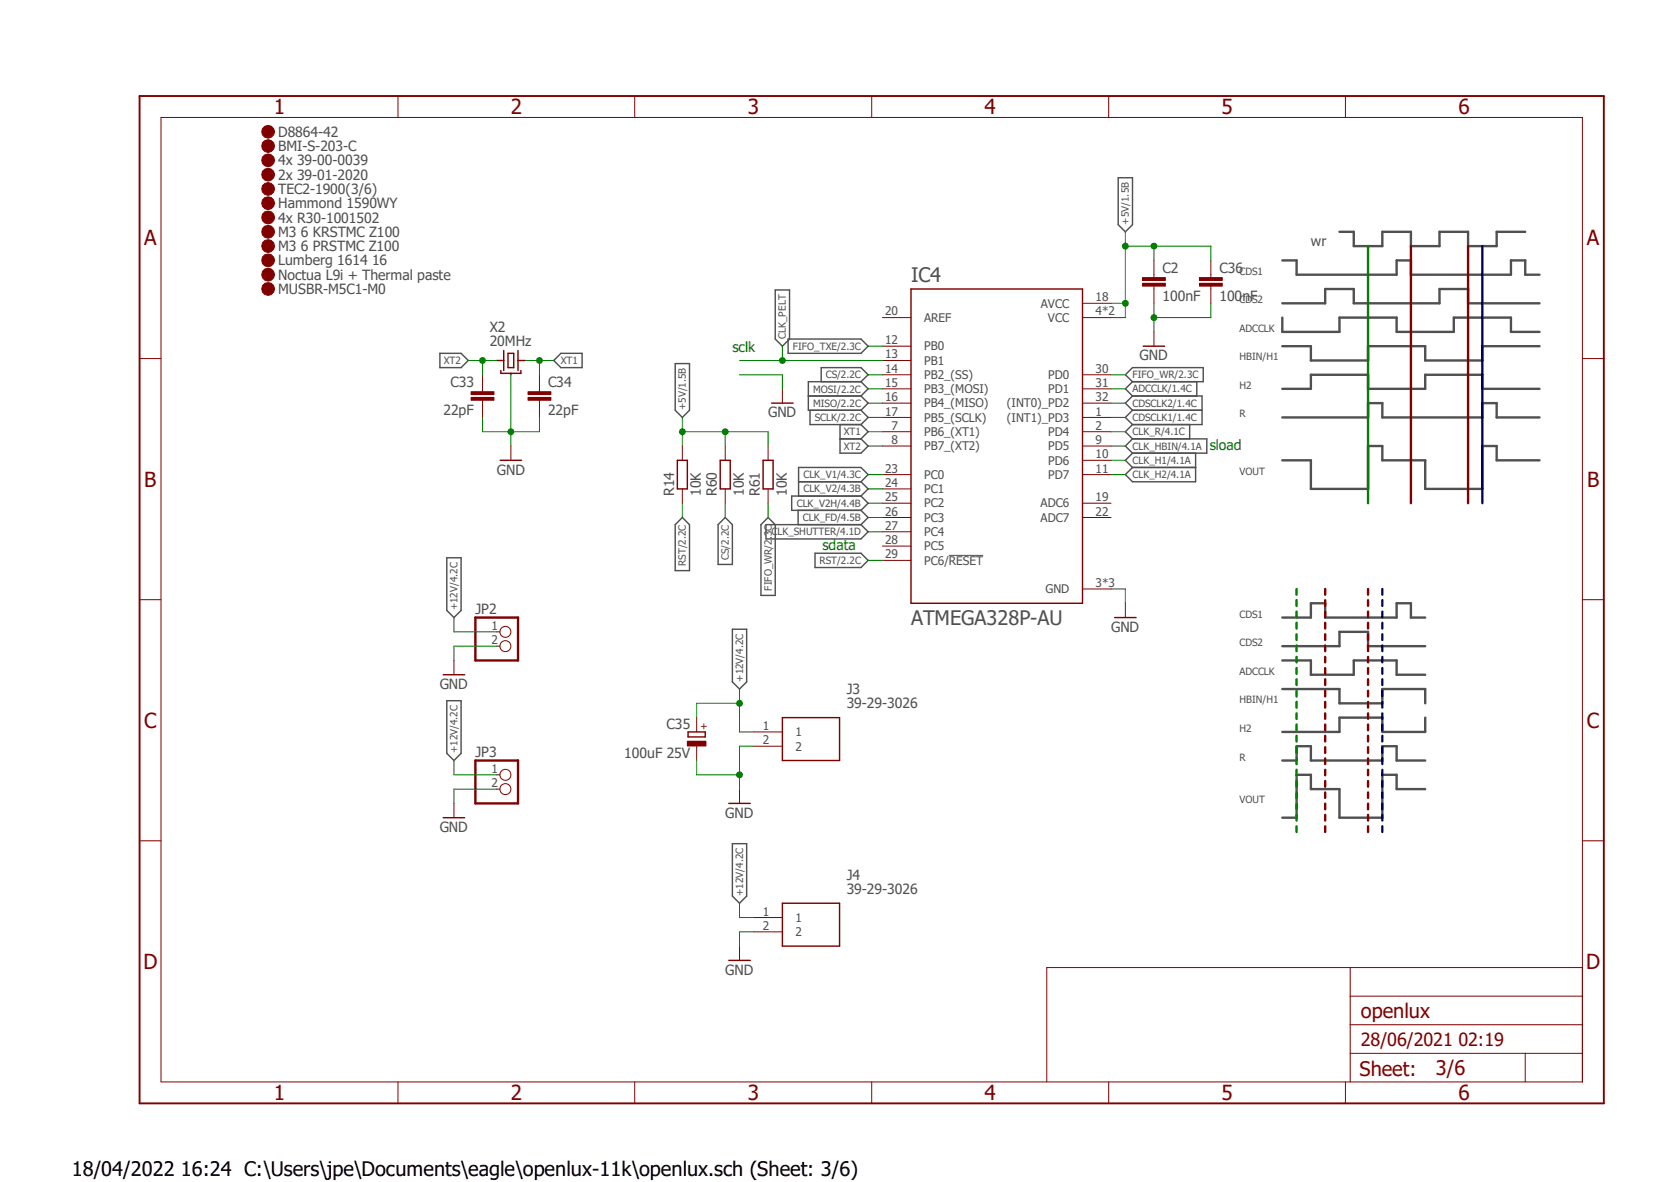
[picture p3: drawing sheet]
<svg xmlns="http://www.w3.org/2000/svg" width="297mm" height="210mm" viewBox="0 0 297 210" stroke-linecap="round" stroke-linejoin="round" font-family="sans-serif">
<path d="M24.3 16.7l261.2 179.9M285.5 16.7l-261.2 179.9" fill="none" stroke="#fff" stroke-width=".18"/>
<g fill="none" stroke="#505050" stroke-width=".42">
<path d="M227.9 46.3h2.6v2.5h17.7v-2.5h2.6v2.5h17.8v-2.5h2.5v2.5h2.5M227.9 56.4v2.6h10.2v-2.6h10.1v2.6h10.2v-2.6h10.2v2.6h5M227.9 53.9h7.6v-2.5h5.1v2.5h15.3v-2.5h5v2.5h12.7M238.1 41.2h2.5v2.5h5.1v-2.5h5.1v2.5h5.1v-2.5h5v2.5h5.1v-2.5h5.1M227.9 61.5h5.1v2.6h10.2v-2.6h10.1v2.6h10.2v-2.6h10.1M227.9 69.1h5.1v-2.5h10.2v2.5h10.1v-2.5h10.2v2.5h10.1M227.9 74.2h15.3v-2.6h2.5v2.6h17.8v-2.6h2.5v2.6h7.6M227.9 81.8h5.1v5.1h10.2v-7.7h2.5v2.6h7.6v5.1h10.2v-7.7h2.5v2.6h7.6M227.9 109.7h5.1v-2.5h2.5v2.5h12.7v-2.5h2.6v2.5h2.5M227.9 117.3h5.1v2.6h7.6v-2.6h7.6v2.6h5.1M227.9 114.8h10.2v-2.5h5.1v2.5h10.1M227.9 135.1h2.6v-2.5h2.5v2.5h12.7v-2.5h2.5v2.5h5.1"/>
<path d="M227.9 122.4h10.2v2.6h7.6v-2.6h7.6v2.6M253.3 127.5v2.5h-7.6v-2.5h-7.6v2.5h-10.2M253.3 140.2h-5.1v-2.5h-2.5v7.6h-7.6v-5.1h-5.1v-2.5h-2.5v7.6h-2.6"/>
</g>
<path d="M168.7 98.7h6.1" fill="none" stroke="#505050" stroke-width=".18"/>
<g fill="none" stroke="#505050" stroke-width=".25">
<path d="M198.8 31.6h2.5v8.3l-1.3 1.3-1.2-1.3zM137.8 51.5h2.5v8.7l-1.2 1.3-1.3-1.3zM78.2 62.8h3.8l1.2 1.3-1.2 1.2h-3.8zM99.7 62.8h3.8v2.5h-3.8l-1.3-1.2zM120 64.6h2.6v8.3l-1.3 1.3-1.3-1.3zM140.1 60.2h12.9l1.3 1.3-1.3 1.3h-12.9zM143.7 70.4h9.3M144 72.9v2.5h9M146 67.8v-2.5h7l1.3 1.3-1.3 1.2M149.3 75.4v5.1h3.7l1.3-1.3-1.3-1.2M149.3 78h3.7M153 67.8h-9.3v5.1h9.3"/>
<path d="M153 72.9l1.3 1.3-1.3 1.2M153 75.4l1.3 1.3-1.3 1.3M153 67.8l1.3 1.3-1.3 1.3M153 70.4l1.3 1.2-1.3 1.3M200 66.6l1.3-1.3h12.6v2.5h-12.6zM201.3 72.9l-1.3 1.3 1.3 1.2M201.3 72.9h12.4M201.3 70.4h12.4v5h-12.4M201.3 70.4l-1.3 1.2 1.3 1.3M201.3 67.8l-1.3 1.3 1.3 1.3M201.3 78h13.2v2.5h-13.2M201.3 78l-1.3 1.2 1.3 1.3"/>
<path d="M201.3 75.4l-1.3 1.3 1.3 1.3M211.5 75.4v2.6M212.7 67.8v2.6M79.4 99.1h2.6v9.4l-1.3 1.2-1.3-1.2zM121.3 91.9l1.3 1.3v8.2h-2.6v-8.2zM127.6 93.2l1.3-1.3 1.3 1.3v7.1h-2.6zM136.1 93.2h16.9l1.3 1.3-1.3 1.3h-16.9zM136.5 91.9l1.3 1.3v12.6h-2.5v-12.6zM141.9 90.7v2.5M141.9 85.6h11.1M144.9 98.3h8.1l1.3 1.3-1.3 1.2h-8.1zM153 85.6l1.3-1.3-1.3-1.2h-11.1v5"/>
<path d="M153 85.6l1.3 1.3-1.3 1.2M153 88.1h-12.3v2.6h12.3M153 88.1l1.3 1.3-1.3 1.3M153 90.7l1.3 1.2-1.3 1.3M201.3 80.5l-1.3 1.3 1.3 1.3M201.3 83.1h11.2M212.5 80.5v5.1h-11.2l-1.3-1.3 1.3-1.2M130.2 111.8h2.5v9.4l-1.3 1.2-1.2-1.2zM79.4 124.5h2.6v9.4l-1.3 1.2-1.3-1.2zM130.2 149.9h2.5v9.3l-1.3 1.3-1.2-1.3z"/>
</g>
<g fill="none" stroke="#800000" stroke-width=".42">
<path d="M250.8 43.7v45.7M260.9 43.7v45.7M235.5 104.6v1.1M235.5 106.6v1.1M235.5 108.7v1M235.5 110.7v1M235.5 112.7v1M235.5 114.7v1M235.5 116.7v1M235.5 118.7v1M243.2 104.6v1.1M243.2 106.6v1.1"/>
<path d="M243.2 108.7v1M243.2 110.7v1M243.2 112.7v1M243.2 114.7v1M243.2 116.7v1M243.2 118.7v1M235.5 120.7v1M235.5 122.7v1M235.5 124.7v1M235.5 126.7v1M235.5 128.7v1.1M235.5 130.7v1"/>
<path d="M235.5 132.8v1M235.5 134.7v1.1M235.5 136.8v1M235.5 138.8v1M243.2 120.7v1M243.2 122.7v1M243.2 124.7v1M243.2 126.7v1M243.2 128.7v1.1M243.2 130.7v1M243.2 132.8v1M243.2 134.7v1.1"/>
<path d="M243.2 136.8v1M243.2 138.8v1M235.5 140.8v1M235.5 142.8v1M235.5 144.8v1M235.5 146.8v1M243.2 140.8v1M243.2 142.8v1M243.2 144.8v1M243.2 146.8v1"/>
</g>
<g fill="none" stroke="#800000" stroke-width=".18">
<path d="M70.7 17.1v3.8M112.8 17.1v3.8M154.9 17.1v3.8M197.1 17.1v3.8M239.1 17.1v3.8M28.6 20.9h252.7v171.3h-252.7zM156.8 56.4h5.1M192.4 56.4h5.1M192.4 53.9h5.1M24.8 63.7h3.8M95.9 69.1v.5M95.9 71.1v.5"/>
<path d="M156.8 61.5h5.1M156.8 64.1h5.1M156.8 66.6h5.1M156.8 69.1h5.1M156.8 71.6h5.1M156.8 74.2h5.1M156.8 76.7h5.1M156.8 79.2h5.1M192.4 66.6h5.1M192.4 69.1h5.1M192.4 71.6h5.1M192.4 74.2h5.1"/>
<path d="M192.4 76.7h5.1M192.4 79.2h5.1M281.3 63.7h3.8M156.8 84.3h5.1M156.8 86.9h5.1M156.8 89.4h5.1M156.8 91.9h5.1M156.8 94.5h5.1M156.8 97h5.1M156.8 99.6h5.1M192.4 84.3h5.1M192.4 89.4h5.1"/>
<path d="M192.4 91.9h5.1M192.4 81.8h5.1M24.8 106.6h3.8M192.4 104.6h5.1M281.3 106.6h3.8M24.8 149.4h3.8M281.3 149.4h3.8M240 171.9v20.3M240 177h41.3M281.3 171.9h-95.2v20.3M70.7 192.2v3.8M112.8 192.2v3.8"/>
<path d="M154.9 192.2v3.8M197.1 192.2v3.8M239.1 192.2v3.8M240 187.2h41.3M240 182.1h41.3M271.1 187.2v5"/>
</g>
<path d="M24.8 17.1h260.3v178.9h-260.3z" fill="none" stroke="#800000" stroke-width=".34"/>
<path d="M161.9 51.4h30.5v55.8h-30.5z" fill="none" stroke="#800000" stroke-width=".25"/>
<path d="M93.9 70.6h4v.5h-4z" fill-rule="evenodd" fill="#800000"/>
<path d="M93.9 70.6h4v.5h-4z" fill="none" stroke="#800000" stroke-width=".18"/>
<path d="M93.9 69.6h4v.5h-4z" fill-rule="evenodd" fill="#800000"/>
<path d="M85.8 69.1v.5M85.8 71.1v.5M93.9 69.6h4v.5h-4zM95.9 66.6v2.5M95.9 71.6v2.6" fill="none" stroke="#800000" stroke-width=".18"/>
<path d="M83.7 70.6h4.1v.5h-4.1z" fill-rule="evenodd" fill="#800000"/>
<path d="M83.7 70.6h4.1v.5h-4.1z" fill="none" stroke="#800000" stroke-width=".18"/>
<path d="M83.7 69.6h4.1v.5h-4.1z" fill-rule="evenodd" fill="#800000"/>
<path d="M83.7 69.6h4.1v.5h-4.1zM85.8 66.6v2.5M85.8 71.6v2.6M90.8 79.2v2.6" fill="none" stroke="#800000" stroke-width=".18"/>
<path d="M88.9 81.8h3.8M122.3 130h3v.9h-3z" fill="none" stroke="#800000" stroke-width=".25"/>
<path d="M122.2 131.7h3.3v.8h-3.3z" fill-rule="evenodd" fill="#800000"/>
<g fill="none" stroke="#800000" stroke-width=".18">
<path d="M205.1 48.8v.5M205.1 50.8v.6M139.1 69.1v2.5M80.7 117.3v2.6M88.3 112.3h.6M88.3 114.8h.6M88.3 137.7h.6M122.2 131.7h3.3v.8h-3.3zM123.8 127.5v2.5M123.8 132.6v2.5M80.7 142.7v2.6M88.3 140.2h.6"/>
<path d="M131.4 140.2v2.5M131.4 168.1v2.5"/>
<circle cx="89.8" cy="112.3" r=".98"/>
<circle cx="89.8" cy="114.8" r=".98"/>
<circle cx="89.8" cy="137.7" r=".98"/>
<circle cx="89.8" cy="140.2" r=".98"/>
</g>
<path d="M88.3 64.1h1.2M89 65.8v.5h3.6v-.5M89.5 62.3v3.5M90.3 62.8h1v2.5h-1zM90.8 66.3v.3M92.1 62.3v3.5M92.1 64.1h1.2M137.2 71.6h3.8M78.8 119.9h3.8M78.8 145.3h3.8M129.5 142.7h3.8M129.5 170.6h3.8" fill="none" stroke="#800000" stroke-width=".25"/>
<path d="M84.5 109.7h7.6v7.6h-7.6zM84.5 135.1h7.6v7.6h-7.6z" fill="none" stroke="#800000" stroke-width=".42"/>
<path d="M203.1 50.3h4v.5h-4z" fill-rule="evenodd" fill="#800000"/>
<path d="M203.1 50.3h4v.5h-4z" fill="none" stroke="#800000" stroke-width=".18"/>
<path d="M203.1 49.3h4v.5h-4z" fill-rule="evenodd" fill="#800000"/>
<path d="M203.1 49.3h4v.5h-4zM205.1 46.3v2.5M205.1 51.4v2.5M205.1 59v2.5M215.2 48.8v.5M215.2 50.8v.6M200 107.2v2.5" fill="none" stroke="#800000" stroke-width=".18"/>
<path d="M203.2 61.5h3.8M198.1 109.7h3.8" fill="none" stroke="#800000" stroke-width=".25"/>
<path d="M213.2 50.3h4.1v.5h-4.1z" fill-rule="evenodd" fill="#800000"/>
<path d="M213.2 50.3h4.1v.5h-4.1z" fill="none" stroke="#800000" stroke-width=".18"/>
<path d="M213.2 49.3h4.1v.5h-4.1z" fill-rule="evenodd" fill="#800000"/>
<g fill="none" stroke="#800000" stroke-width=".18">
<path d="M213.2 49.3h4.1v.5h-4.1zM215.2 46.3v2.5M215.2 51.4v2.5M121.3 79.2v2.6M128.9 79.2v2.6M136.5 79.2v2.6M121.3 86.9v2.5M128.9 86.9v2.5M136.5 86.9v2.5M134 130h5.1M134 132.6h5.1M134 163h5.1"/>
<path d="M134 165.6h5.1"/>
</g>
<path d="M120.4 81.8h1.8v5.1h-1.8zM128 81.8h1.8v5.1h-1.8zM135.6 81.8h1.8v5.1h-1.8zM139.1 127.5h10.1v7.6h-10.1zM139.1 160.5h10.1v7.6h-10.1z" fill="none" stroke="#800000" stroke-width=".25"/>
<circle cx="47.7" cy="38.6" r="1.14" fill="#800000"/>
<circle cx="47.7" cy="38.6" r="1.14" fill="none" stroke="#800000" stroke-width=".18"/>
<circle cx="47.7" cy="36.1" r="1.14" fill="#800000"/>
<circle cx="47.7" cy="36.1" r="1.14" fill="none" stroke="#800000" stroke-width=".18"/>
<circle cx="47.7" cy="41.2" r="1.14" fill="#800000"/>
<circle cx="47.7" cy="41.2" r="1.14" fill="none" stroke="#800000" stroke-width=".18"/>
<circle cx="47.7" cy="43.7" r="1.14" fill="#800000"/>
<circle cx="47.7" cy="43.7" r="1.14" fill="none" stroke="#800000" stroke-width=".18"/>
<circle cx="47.7" cy="33.6" r="1.13" fill="#800000"/>
<circle cx="47.7" cy="33.6" r="1.13" fill="none" stroke="#800000" stroke-width=".18"/>
<circle cx="47.7" cy="31" r="1.13" fill="#800000"/>
<circle cx="47.7" cy="31" r="1.13" fill="none" stroke="#800000" stroke-width=".18"/>
<circle cx="47.7" cy="28.5" r="1.13" fill="#800000"/>
<circle cx="47.7" cy="28.5" r="1.13" fill="none" stroke="#800000" stroke-width=".18"/>
<circle cx="47.7" cy="46.2" r="1.14" fill="#800000"/>
<circle cx="47.7" cy="46.2" r="1.14" fill="none" stroke="#800000" stroke-width=".18"/>
<circle cx="47.7" cy="48.8" r="1.14" fill="#800000"/>
<circle cx="47.7" cy="48.8" r="1.14" fill="none" stroke="#800000" stroke-width=".18"/>
<circle cx="47.7" cy="51.3" r="1.14" fill="#800000"/>
<circle cx="47.7" cy="51.3" r="1.14" fill="none" stroke="#800000" stroke-width=".18"/>
<circle cx="47.7" cy="26" r="1.13" fill="#800000"/>
<circle cx="47.7" cy="26" r="1.13" fill="none" stroke="#800000" stroke-width=".18"/>
<circle cx="47.7" cy="23.4" r="1.13" fill="#800000"/>
<circle cx="47.7" cy="23.4" r="1.13" fill="none" stroke="#800000" stroke-width=".18"/>
<g fill="none" stroke="#000080" stroke-width=".42">
<path d="M263.5 43.7v45.7M245.7 104.6v1.1M245.7 106.6v1.1M245.7 108.7v1M245.7 110.7v1M245.7 112.7v1M245.7 114.7v1M245.7 116.7v1M245.7 118.7v1M245.7 120.7v1M245.7 122.7v1M245.7 124.7v1"/>
<path d="M245.7 126.7v1M245.7 128.7v1.1M245.7 130.7v1M245.7 132.8v1M245.7 134.7v1.1M245.7 136.8v1M245.7 138.8v1M245.7 140.8v1M245.7 142.8v1M245.7 144.8v1M245.7 146.8v1"/>
</g>
<path d="M85.8 74.2v2.5h10.1v-2.5" fill="none" stroke="#008000" stroke-width=".18"/>
<circle cx="90.8" cy="76.7" r=".51" fill="#008000"/>
<g fill="none" stroke="#008000" stroke-width=".18">
<path d="M90.8 66.6v12.6M88.3 114.8h-7.6v2.5M123.8 135.1v2.6h7.6M134 132.6h-2.6v7.6M134 165.6h-2.6v2.5"/>
<circle cx="90.8" cy="76.7" r=".51"/>
</g>
<circle cx="131.4" cy="137.7" r=".51" fill="#008000"/>
<g fill="none" stroke="#008000" stroke-width=".18">
<path d="M205.1 53.9v5.1M215.2 53.9v2.5h-10.1M131.4 66.6h7.7v2.5M197.5 104.6h2.5v2.6M88.3 140.2h-7.6v2.5"/>
<circle cx="131.4" cy="137.7" r=".51"/>
</g>
<circle cx="205.1" cy="56.4" r=".51" fill="#008000"/>
<g fill="none" stroke="#008000" stroke-width=".18">
<path d="M83.2 64.1h5.1M85.8 64.1v2.5M154.3 79.2h2.5M197.5 74.2h2.5M197.5 71.6h2.5M197.5 69.1h2.5M197.5 79.2h2.5M197.5 76.7h2.5M197.5 66.6h2.5M136.5 89.4v2.5M197.5 81.8h2.5M197.5 84.3h2.5"/>
<circle cx="205.1" cy="56.4" r=".51"/>
</g>
<circle cx="85.8" cy="64.1" r=".51" fill="#008000"/>
<g fill="none" stroke="#008000" stroke-width=".18">
<path d="M93.3 64.1h5.1M95.9 64.1v2.5M154.3 76.7h2.5"/>
<circle cx="85.8" cy="64.1" r=".51"/>
</g>
<circle cx="95.9" cy="64.1" r=".51" fill="#008000"/>
<g fill="none" stroke="#008000" stroke-width=".18">
<path d="M80.7 109.7v2.6h7.6M131.4 122.4v7.6h2.6M131.4 125h-7.6v2.5M131.4 160.5v2.5h2.6"/>
<circle cx="95.9" cy="64.1" r=".51"/>
</g>
<circle cx="131.4" cy="125" r=".51" fill="#008000"/>
<g fill="none" stroke="#008000" stroke-width=".18">
<path d="M131.4 64.1h25.4M139.1 61.5v2.6M80.7 135.1v2.6h7.6"/>
<circle cx="131.4" cy="125" r=".51"/>
</g>
<circle cx="139.1" cy="64.1" r=".51" fill="#008000"/>
<g fill="none" stroke="#008000" stroke-width=".18">
<path d="M197.5 53.9h2.5M200 43.7v12.7h-2.5M154.3 74.2h2.5M154.3 69.1h2.5M154.3 66.6h2.5M154.3 71.6h2.5M121.3 89.4v2.5M128.9 89.4v2.5M154.3 99.6h2.5"/>
<circle cx="139.1" cy="64.1" r=".51"/>
</g>
<g fill="none" stroke="#008000" stroke-width=".42">
<path d="M230.5 104.6v1.1M230.5 106.6v1.1M230.5 108.7v1M230.5 110.7v1M230.5 112.7v1M230.5 114.7v1M230.5 116.7v1M230.5 118.7v1M230.5 120.7v1M230.5 122.7v1M230.5 124.7v1M230.5 126.7v1"/>
<path d="M230.5 128.7v1.1M230.5 130.7v1M230.5 132.8v1M230.5 134.7v1.1M230.5 136.8v1M230.5 138.8v1M230.5 140.8v1M230.5 142.8v1M230.5 144.8v1M230.5 146.8v1"/>
</g>
<circle cx="200" cy="53.9" r=".51" fill="#008000"/>
<g fill="none" stroke="#008000" stroke-width=".18">
<path d="M200 41.2v2.5h5.1"/>
<circle cx="200" cy="53.9" r=".51"/>
</g>
<circle cx="200" cy="43.7" r=".51" fill="#008000"/>
<g fill="none" stroke="#008000" stroke-width=".18">
<path d="M205.1 46.3v-2.6h10.1v2.6"/>
<circle cx="200" cy="43.7" r=".51"/>
</g>
<circle cx="205.1" cy="43.7" r=".51" fill="#008000"/>
<g fill="none" stroke="#008000" stroke-width=".18">
<path d="M121.3 74.2v5M121.3 76.7h7.6"/>
<circle cx="205.1" cy="43.7" r=".51"/>
</g>
<circle cx="121.3" cy="76.7" r=".51" fill="#008000"/>
<g fill="none" stroke="#008000" stroke-width=".18">
<path d="M128.9 79.2v-2.5h7.6v2.5"/>
<circle cx="121.3" cy="76.7" r=".51"/>
</g>
<circle cx="128.9" cy="76.7" r=".51" fill="#008000"/>
<g fill="none" stroke="#008000" stroke-width=".18">
<path d="M154.3 61.5h2.5M154.3 84.3h2.5M154.3 86.9h2.5M154.3 89.4h2.5M154.3 91.9h2.5M154.3 94.5h2.5"/>
<circle cx="128.9" cy="76.7" r=".51"/>
</g>
<path d="M243.2 43.7v45.7" fill="none" stroke="#008000" stroke-width=".42"/>
<g font-size="3.7" fill="#800000">
<text x="48.7" y="20.3">1</text>
<text x="90.8" y="20.3">2</text>
<text x="132.9" y="20.3">3</text>
<text x="175" y="20.3">4</text>
<text x="217.1" y="20.3">5</text>
<text x="259.2" y="20.3">6</text>
<text x="25.6" y="43.6">A</text>
<text x="282.1" y="43.6">A</text>
<text x="25.7" y="86.4">B</text>
<text x="282.1" y="86.4">B</text>
<text x="25.6" y="129.3">C</text>
<text x="282.1" y="129.3">C</text>
<text x="25.5" y="172.1">D</text>
<text x="281.9" y="172.1">D</text>
<text x="48.7" y="195.5">1</text>
<text x="90.8" y="195.5">2</text>
<text x="132.9" y="195.5">3</text>
<text x="175" y="195.5">4</text>
<text x="217.1" y="195.5">5</text>
<text x="259.3" y="195.5">6</text>
</g>
<g font-size="3.6" fill="#505050">
<text x="161.9" y="50">IC4</text>
<text x="161.9" y="111">ATMEGA328P-AU</text>
</g>
<g font-size="3.6" fill="#800000">
<text x="241.9" y="180.8">openlux</text>
<text x="241.6" y="191.1">Sheet:</text>
<text x="255.2" y="191">3/6</text>
</g>
<text font-size="3.6" x="12.7" y="208.9">18/04/2022 16:24 C:\Users\jpe\Documents\eagle\openlux-11k\openlux.sch (Sheet: 3/6)</text>
<text font-size="3.2" fill="#800000" x="241.9" y="185.9">28/06/2021 02:19</text>
<g font-size="2.5" fill="#505050">
<text x="49.4" y="29.4">4x 39-00-0039</text>
<text x="49.4" y="26.8">BMI-S-203-C</text>
<text x="49.4" y="24.3">D8864-42</text>
<text x="49.4" y="34.5">TEC2-1900(3/6)</text>
<text x="49.4" y="31.9">2x 39-01-2020</text>
<text x="49.4" y="39.5">4x R30-1001502</text>
<text x="49.4" y="37">Hammond 1590WY</text>
<text x="49.4" y="42.1">M3 6 KRSTMC Z100</text>
<text x="49.4" y="44.6">M3 6 PRSTMC Z100</text>
<text x="49.4" y="47.2">Lumberg 1614 16</text>
<text x="233" y="43.7">wr</text>
<text x="49.4" y="49.7">Noctua L9i + Thermal paste</text>
<text x="49.4" y="52.2">MUSBR-M5C1-M0</text>
<text x="206.6" y="53.5">100nF</text>
<text x="206.6" y="48.4">C2</text>
<text x="216.7" y="48.4">C36</text>
<text x="216.8" y="53.5">100nF</text>
<text x="87" y="59">X2</text>
<text x="87" y="61.5">20MHz</text>
<text x="202.6" y="64.1">GND</text>
<text x="80.1" y="68.8">C33</text>
<text x="97.4" y="68.8">C34</text>
<text x="78.8" y="73.8">22pF</text>
<text x="97.4" y="73.8">22pF</text>
<text x="136.5" y="74.2">GND</text>
<text x="88.3" y="84.3">GND</text>
<text x="119.8" y="88.1" transform="rotate(-90 119.8 88.1)">R14</text>
<text x="124.6" y="88.1" transform="rotate(-90 124.6 88.1)">10K</text>
<text x="127.4" y="88.1" transform="rotate(-90 127.4 88.1)">R60</text>
<text x="132.2" y="88.1" transform="rotate(-90 132.2 88.1)">10K</text>
<text x="135" y="88.1" transform="rotate(-90 135 88.1)">R61</text>
<text x="139.8" y="88.1" transform="rotate(-90 139.8 88.1)">10K</text>
<text x="84.5" y="109.1">JP2</text>
<text x="197.5" y="112.3">GND</text>
<text x="78.1" y="122.4">GND</text>
<text x="150.5" y="125.9">39-29-3026</text>
<text x="150.5" y="123.3">J3</text>
<text x="118.5" y="129.5">C35</text>
<text x="84.5" y="134.5">JP3</text>
<text x="111" y="134.6">100uF 25V</text>
<text x="78.1" y="147.8">GND</text>
<text x="128.9" y="145.3">GND</text>
<text x="150.5" y="158.8">39-29-3026</text>
<text x="150.5" y="156.3">J4</text>
<text x="128.9" y="173.2">GND</text>
</g>
<g font-size="2.5" fill="#008000">
<text x="130.2" y="62.5">sclk</text>
<text x="215" y="80">sload</text>
<text x="146.2" y="97.8">sdata</text>
</g>
<g font-size="2.1" fill="#505050">
<text x="194.7" y="53.5">18</text>
<text x="157.3" y="56">20</text>
<text x="164.3" y="57.2">AREF</text>
<text x="185" y="54.7">AVCC</text>
<text x="186.3" y="57.2">VCC</text>
<text x="194.7" y="56">4*2</text>
<text x="157.3" y="61.1">12</text>
<text x="157.3" y="63.7">13</text>
<text x="164.3" y="62.3">PB0</text>
<text x="164.3" y="64.8">PB1</text>
<text x="157.3" y="66.2">14</text>
<text x="157.3" y="68.7">15</text>
<text x="157.3" y="71.3">16</text>
<text x="164.3" y="67.4">PB2_(SS)</text>
<text x="164.3" y="69.8">PB3_(MOSI)</text>
<text x="186.3" y="67.4">PD0</text>
<text x="186.3" y="69.9">PD1</text>
<text x="194.7" y="66.2">30</text>
<text x="194.7" y="68.7">31</text>
<text x="194.7" y="71.3">32</text>
<text x="157.3" y="73.8">17</text>
<text x="158.5" y="76.4">7</text>
<text x="164.3" y="72.4">PB4_(MISO)</text>
<text x="164.3" y="74.9">PB5_(SCLK)</text>
<text x="164.3" y="77.5">PB6_(XT1)</text>
<text x="179" y="72.4">(INT0)_PD2</text>
<text x="179" y="74.9">(INT1)_PD3</text>
<text x="186.3" y="77.5">PD4</text>
<text x="194.7" y="73.8">1</text>
<text x="194.7" y="76.4">2</text>
<text x="157.3" y="84">23</text>
<text x="158.5" y="78.9">8</text>
<text x="164.3" y="80">PB7_(XT2)</text>
<text x="186.3" y="80">PD5</text>
<text x="186.3" y="82.5">PD6</text>
<text x="194.7" y="78.9">9</text>
<text x="194.7" y="81.4">10</text>
<text x="194.7" y="84">11</text>
<text x="157.3" y="86.5">24</text>
<text x="157.3" y="89.1">25</text>
<text x="164.3" y="85.1">PC0</text>
<text x="164.3" y="87.6">PC1</text>
<text x="186.3" y="85.1">PD7</text>
<text x="194.7" y="89.1">19</text>
<text x="157.3" y="91.6">26</text>
<text x="157.3" y="94.1">27</text>
<text x="164.3" y="90.2">PC2</text>
<text x="164.3" y="92.7">PC3</text>
<text x="164.3" y="95.2">PC4</text>
<text x="185" y="90.2">ADC6</text>
<text x="185" y="92.7">ADC7</text>
<text x="194.7" y="91.6">22</text>
<text x="157.3" y="96.7">28</text>
<text x="157.3" y="99.2">29</text>
<text x="164.3" y="97.8">PC5</text>
<text x="164.3" y="100.3">PC6/RESET</text>
<text x="185.8" y="105.4">GND</text>
<text x="194.7" y="104.3">3*3</text>
<text x="87.3" y="111.9">1</text>
<text x="87.3" y="114.5">2</text>
<text x="135.6" y="129.7">1</text>
<text x="141.4" y="130.8">1</text>
<text x="87.3" y="137.3">1</text>
<text x="135.6" y="132.2">2</text>
<text x="141.4" y="133.3">2</text>
<text x="87.3" y="139.8">2</text>
<text x="135.6" y="162.7">1</text>
<text x="135.6" y="165.2">2</text>
<text x="141.4" y="163.8">1</text>
<text x="141.4" y="166.3">2</text>
</g>
<g font-size="1.8" fill="#505050">
<text x="200.7" y="39.9" transform="rotate(-90 200.7 39.9)">+5V/1.5B</text>
<text x="220.3" y="48.8">CDS1</text>
<text x="220.3" y="53.9">CDS2</text>
<text x="220.3" y="59">ADCCLK</text>
<text x="78.9" y="64.7">XT2</text>
<text x="99.7" y="64.7">XT1</text>
<text x="139.7" y="60.2" transform="rotate(-90 139.7 60.2)">CLK_PELT</text>
<text x="140.9" y="62.1">FIFO_TXE/2.3C</text>
<text x="220.3" y="64.1">HBIN/H1</text>
<text x="144.5" y="69.8">MOSI/2.2C</text>
<text x="146.8" y="67.2">CS/2.2C</text>
<text x="201.3" y="69.7">ADCCLK/1.4C</text>
<text x="201.3" y="67.2">FIFO_WR/2.3C</text>
<text x="220.3" y="69.1">H2</text>
<text x="121.9" y="72.9" transform="rotate(-90 121.9 72.9)">+5V/1.5B</text>
<text x="144.5" y="72.3">MISO/2.2C</text>
<text x="144.8" y="74.8">SCLK/2.2C</text>
<text x="150" y="77.3">XT1</text>
<text x="201.3" y="74.8">CDSCLK1/1.4C</text>
<text x="201.3" y="72.3">CDSCLK2/1.4C</text>
<text x="201.3" y="77.3">CLK_R/4.1C</text>
<text x="220.3" y="74.2">R</text>
<text x="150" y="79.9">XT2</text>
<text x="201.3" y="82.4">CLK_H1/4.1A</text>
<text x="201.3" y="79.9">CLK_HBIN/4.1A</text>
<text x="142.8" y="85">CLK_V1/4.3C</text>
<text x="142.8" y="87.5">CLK_V2/4.3B</text>
<text x="201.3" y="85">CLK_H2/4.1A</text>
<text x="220.3" y="84.3">VOUT</text>
<text x="137.1" y="95.1">CLK_SHUTTER/4.1D</text>
<text x="141.6" y="90">CLK_V2H/4.4B</text>
<text x="142.7" y="92.6">CLK_FD/4.5B</text>
<text x="121.9" y="100.6" transform="rotate(-90 121.9 100.6)">RST/2.2C</text>
<text x="129.5" y="99.5" transform="rotate(-90 129.5 99.5)">CS/2.2C</text>
<text x="145.7" y="100.2">RST/2.2C</text>
<text x="137.2" y="104.9" transform="rotate(-90 137.2 104.9)">FIFO_WR/2.3C</text>
<text x="81.3" y="108.5" transform="rotate(-90 81.3 108.5)">+12V/4.2C</text>
<text x="220.3" y="109.7">CDS1</text>
<text x="220.3" y="119.9">ADCCLK</text>
<text x="220.3" y="114.8">CDS2</text>
<text x="132.1" y="121.2" transform="rotate(-90 132.1 121.2)">+12V/4.2C</text>
<text x="220.3" y="125">HBIN/H1</text>
<text x="220.3" y="130">H2</text>
<text x="81.3" y="133.9" transform="rotate(-90 81.3 133.9)">+12V/4.2C</text>
<text x="220.3" y="135.1">R</text>
<text x="220.3" y="142.7">VOUT</text>
<text x="132.1" y="159.2" transform="rotate(-90 132.1 159.2)">+12V/4.2C</text>
</g>
<text font-size="1.8" fill="#800000" x="125.7" y="129.6" transform="rotate(-90 125.7 129.6)">+</text>
</svg>
